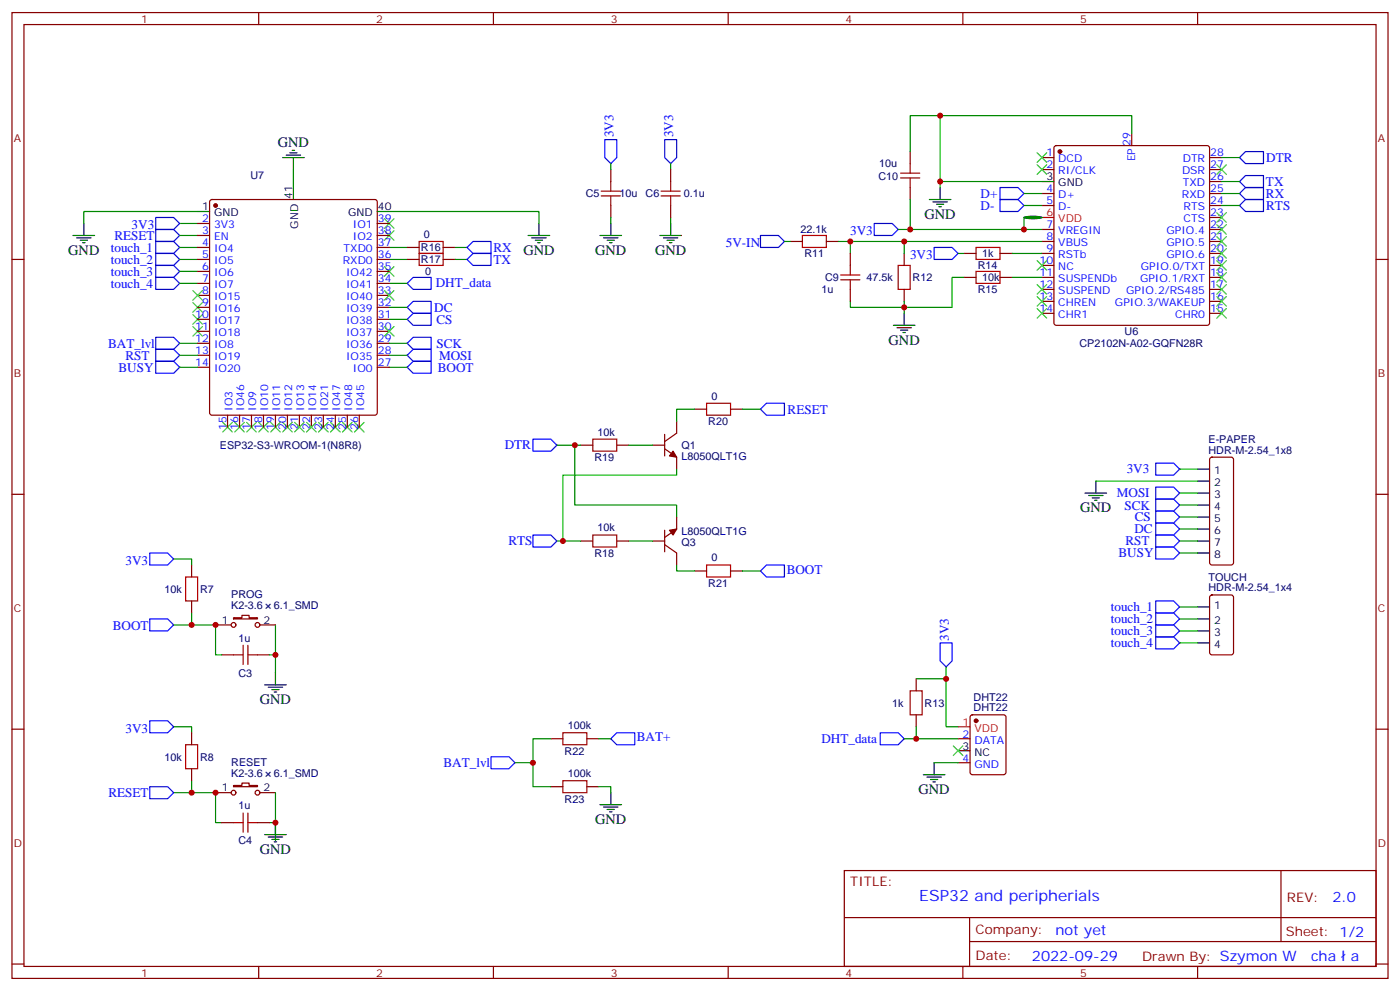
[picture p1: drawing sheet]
<svg xmlns="http://www.w3.org/2000/svg" width="412mm" height="292mm" viewBox="0 0 412 292" stroke-linecap="round" stroke-linejoin="round" font-family="sans-serif">
<g fill="none" stroke="#870000" stroke-width=".35">
<path d="M3.5 3.7h405.4v284.3h-405.4zM7.1 7.2h398.2v277.3h-398.2zM76.2 3.7v3.5M145.3 3.7v3.5M214.5 3.7v3.5M283.6 3.7v3.5M352.8 3.7v3.5M333.4 39.3v3.6M62 58.9l.4-.2h48l.5 .2 .2 .5v62.1l-.2 .5-.5 .2h-48l-.5-.2-.2-.5v-62.1zM179.9 49.9v3.5M197.6 49.9v3.5M268.1 44.6v3.6"/>
<path d="M268.1 55.2v3.5M306.9 46.4h3.5M306.9 49.9h3.5M306.9 57h3.5M310.7 43.1l.4-.2h44.5l.5 .2 .2 .5v51.5l-.2 .5-.5 .2h-44.5l-.4-.3-.3-.4v-51.5zM356.3 46.4h3.5M356.3 49.9h3.5M356.3 57h3.5M356.3 53.4h3.5M3.5 76.4h3.6M58.2 76.4h3.5M58.2 72.8h3.5"/>
<path d="M58.2 65.8h3.5M58.2 69.3h3.5M58.2 79.9h3.5M111.1 76.4h3.6M111.1 72.8h3.6M111.1 65.8h3.6M111.1 69.3h3.6M111.1 79.9h3.6M119.9 76.4h3.6M119.9 72.8h3.6M130.5 76.4h3.6M130.5 72.8h3.6"/>
<path d="M179.9 60.5v3.5M197.6 60.5v3.5M232.8 71.1h3.6M243.4 71.1h3.5M250.5 74.6v3.5M266.3 74.6v3.5M284 74.6h3.5M294.6 74.6h3.5M306.9 60.5h3.5M306.9 67.6h3.5M306.9 71.1h3.5M306.9 74.6h3.5"/>
<path d="M306.9 78.1h3.5M356.3 60.5h3.5M356.3 67.6h3.5M356.3 71.1h3.5M356.3 74.6h3.5M356.3 78.1h3.5M356.3 64h3.5M405.3 76.4h3.6M58.2 83.4h3.5M58.2 87h3.5M58.2 90.5h3.5M58.2 94h3.5"/>
<path d="M58.2 97.5h3.5M111.1 83.4h3.6M111.1 87h3.6M111.1 90.5h3.6M111.1 94h3.6M111.1 97.5h3.6M250.5 85.2v3.5M266.3 85.2v3.5M284 81.7h3.5M294.6 81.7h3.5M306.9 81.7h3.5M306.9 85.2h3.5"/>
<path d="M306.9 88.7h3.5M306.9 92.3h3.5M356.3 81.7h3.5M356.3 85.2h3.5M356.3 88.7h3.5M356.3 92.3h3.5M58.2 101.1h3.5M58.2 104.6h3.5M58.2 108.1h3.5M111.1 101.1h3.6M111.1 104.6h3.6M111.1 108.1h3.6"/>
<path d="M67 122.2v3.6M70.6 122.2v3.6M74.1 122.2v3.6M77.6 122.2v3.6M81.1 122.2v3.6M84.7 122.2v3.6M88.2 122.2v3.6M91.7 122.2v3.6M95.2 122.2v3.6M98.8 122.2v3.6M102.3 122.2v3.6M105.8 122.2v3.6"/>
<path d="M171.1 131.1h3.5M181.7 131.1h3.5M192.3 131.1h3.5M195.8 132.1l3.5 2.5v3.5M195.8 127.9v6.3M199.3 124v3.5l-3.5 2.5M204.6 120.5h3.5M215.2 120.5h3.5M356.5 134.8l.5-.2h5.7l.5 .2 .2 .5v30.3l-.3 .5-.4 .2h-5.7l-.5-.2-.2-.5v-30.3zM3.5 145.5h3.6M171.1 159.3h3.5M181.7 159.3h3.5"/>
<path d="M192.3 159.3h3.5M195.8 156.1v6.4M199.3 152.2v3.6l-3.5 2.4M405.3 145.5h3.6M56.4 166.3v3.6M56.4 176.9v3.5M195.8 160.3l3.5 2.5v3.5M204.6 168.1h3.5M215.2 168.1h3.5M356.5 175.4l.5-.2h5.7l.6 .4 .1 16.5-.5 .6-5.9 .1-.6-.5-.1-16.4zM63.5 184h4.6M65.3 192.8h3.5"/>
<path d="M68.8 181.9h2.5v-.7h2.1v.7h2.4v.3h-7zM75.8 192.8h3.6M76.6 184h4.5M269.9 199.8v3.6M3.5 214.7h3.6M56.4 215.7v3.6M162.3 217.5h3.5M172.9 217.5h3.5M269.9 210.4v3.6M282.2 217.5h3.6M286 210.6l.5-.2h9.1l.7 .5v16.5l-.4 .6-9.4 .1-.7-.5v-16.5zM405.3 214.7h3.6"/>
<path d="M56.4 226.3v3.5M63.5 233.4h4.6M68.8 231.2h2.5v-.7h2.1v.7h2.4v.4h-7zM76.6 233.4h4.5M162.3 231.6h3.5M172.9 231.6h3.5M282.2 224.5h3.6M65.3 242.2h3.5M75.8 242.2h3.6M248.7 256.3h156.6v28.2h-156.6zM377.3 256.3v20.9M248.7 270.1h156.5"/>
<path d="M285.6 277.2h119.6M285.6 270.1v14.2M3.5 283.8h3.6M76.2 284.5v3.5M145.3 284.5v3.5M214.5 284.5v3.5M283.6 284.5v3.5M352.8 284.5v3.5M405.3 283.8h3.6"/>
<circle cx="68.8" cy="184" r=".71"/>
<circle cx="75.8" cy="184" r=".71"/>
<circle cx="68.8" cy="233.4" r=".71"/>
<circle cx="75.8" cy="233.4" r=".71"/>
</g>
<g fill="none" stroke="#000" stroke-width=".35">
<path d="M83.3 46.4h6.3M84.3 45.7h4.2M85.4 45h2.1M86.1 44.3h.7M86.4 46.4v3.5M86.4 55.2v3.5M273.8 58.7h6.3M274.8 59.4h4.2M276.9 55.2v3.5M306.9 53.4h3.5M21.5 69.3h6.4M22.6 70h4.2"/>
<path d="M23.6 70.7h2.2M24.3 71.4h.7M24.7 65.8v3.5M58.2 62.3h3.5M111.1 62.3h3.6M155.6 69.3h6.3M156.6 70h4.3M157.7 70.7h2.1M158.4 71.4h.7M158.7 65.8v3.5M176.7 69.3h6.4M177.8 70h4.2"/>
<path d="M178.9 70.7h2.1M179.6 71.4h.7M179.9 65.8v3.5M194.4 69.3h6.3M195.4 70h4.3M196.5 70.7h2.1M197.2 71.4h.7M197.6 65.8v3.5M275.9 60.1h2.1M276.6 60.9h.7M301.6 64a10.1 10.1 0 0 1 5.3 0 10.1 10.1 0 0 1-5.3 0zM263.2 95.8h6.3"/>
<path d="M264.2 96.5h4.3M265.3 97.2h2.1M266 97.9h.7M266.3 92.3v3.5M352.8 138.1h3.5M319.6 145.2h6.4M320.7 145.9h4.2M321.7 146.6h2.1M322.4 147.3h.7M322.8 141.6v3.6M352.8 145.2h3.5M352.8 141.6h3.5"/>
<path d="M352.8 148.7h3.5M352.8 152.2h3.5M352.8 155.8h3.5M352.8 159.3h3.5M352.8 178.7h3.5M352.8 162.8h3.5M81.1 198.1v3.5M352.8 182.2h3.5M352.8 185.7h3.5M352.8 189.3h3.5M78 201.6h6.3M79 202.3h4.3"/>
<path d="M80.1 203h2.1M80.8 203.7h.7M176.7 236.9h6.4M177.8 237.6h4.2M178.9 238.3h2.1M179.6 239h.7M179.9 233.4v3.5M272 228.1h6.3M273 228.8h4.3M274.1 229.5h2.1M274.8 230.2h.7M275.2 224.5v3.6"/>
<path d="M282.2 221h3.6M78 245.7h6.3M79 246.4h4.3M80.1 247.1h2.1M80.8 247.8h.7M81.1 242.2v3.5"/>
</g>
<g fill="none" stroke="#008700" stroke-width=".35">
<path d="M276.9 34h-8.8v10.6M333.4 39.3v-5.3h-56.5v19.4M86.4 49.9v5.3M179.9 48.2v1.7M197.6 48.2v1.7M268.1 58.7v8.9M301.6 57h5.3M306.9 53.4h-30v1.8M359.8 57h5.3M359.8 46.4h5.3M359.8 53.4h5.3M52.9 65.8h5.3"/>
<path d="M52.9 69.3h5.3M52.9 72.8h5.3M52.9 76.4h5.3M52.9 79.9h5.3M58.2 62.3h-33.5v3.5M114.7 62.3h44v3.5M114.7 72.8h5.2M114.7 76.4h5.2M134.1 72.8h3.5M134.1 76.4h3.5M179.9 64v1.8M197.6 64v1.8"/>
<path d="M231.1 71.1h1.7M246.9 71.1h19.4v3.5M250.5 71.1v3.5M264.6 67.6h37M266.3 71.1h40.6M282.2 74.6h1.8M298.1 74.6h8.8M301.6 60.5h5.3M306.9 64h-5.3v3.6h5.3M359.8 60.5h5.3M52.9 83.4h5.3M114.7 83.4h5.2"/>
<path d="M114.7 90.5h5.2M114.7 94h5.2M266.3 88.7v3.6M284 81.7h-3.5v8.8h-30v-1.8M298.1 81.7h8.8M52.9 108.1h5.3M52.9 101.1h5.3M52.9 104.6h5.3M114.7 108.1h5.2M114.7 101.1h5.2M114.7 104.6h5.2M164 131.1h7.1"/>
<path d="M169.3 131.1v17.6h30v3.5M185.2 131.1h7.1M199.3 138.1v1.8h-33.5v19.4M204.6 120.5h-5.3v3.5M218.7 120.5h5.3M347.5 138.1h5.3M164 159.3h7.1M185.2 159.3h7.1M322.8 141.6h30M347.5 159.3h5.3M347.5 145.2h5.3M347.5 148.7h5.3"/>
<path d="M347.5 152.2h5.3M347.5 155.8h5.3M51.2 164.6h5.2v1.7M199.3 166.3v1.8h5.3M218.7 168.1h5.3M347.5 178.7h5.3M347.5 162.8h5.3M56.4 180.4v3.6h-5.2M56.4 184h7.1v8.8h1.8M79.4 192.8h1.7M81.1 184v14.1M269.9 199.8h8.8"/>
<path d="M278.7 196.3v17.7h3.5M347.5 182.2h5.3M347.5 185.7h5.3M347.5 189.3h5.3M51.2 214h5.2v1.7M162.3 217.5h-5.3v14.1h5.3M176.4 217.5h3.5M266.3 217.5h3.6M269.9 214v3.5h12.3M56.4 233.4h7.1v8.8h1.8M56.4 229.8v3.6h-5.2M81.1 233.4v14.1"/>
<path d="M151.7 224.5h5.3M176.4 231.6h3.5v1.8M275.2 224.5h7M79.4 242.2h1.7"/>
</g>
<g fill="none" stroke="#00f" stroke-width=".35">
<path d="M178.2 41.1h3.5v5.3l-1.8 1.8-1.7-1.8zM195.8 41.1h3.5v5.3l-1.7 1.8-1.8-1.8zM294.6 55.2h5.3l1.7 1.8-1.7 1.7h-5.3zM294.6 58.7h5.3l1.7 1.8-1.7 1.8h-5.3zM365.1 46.4l1.8-1.8h5.3v3.6h-5.3zM365.1 57l1.8-1.8h5.3v3.5h-5.3zM365.1 53.4l1.8-1.7h5.3v3.5h-5.3zM45.9 64h5.3l1.7 1.8-1.7 1.8h-5.3zM45.9 67.6h5.3l1.7 1.7-1.7 1.8h-5.3zM45.9 71.1h5.3l1.7 1.7-1.7 1.8h-5.3zM45.9 74.6h5.3l1.7 1.8-1.7 1.7h-5.3zM45.9 78.1h5.3l1.7 1.8-1.7 1.8h-5.3z"/>
<path d="M137.6 72.8l1.7-1.7h5.3v3.5h-5.3zM137.6 76.4l1.7-1.8h5.3v3.5h-5.3zM224 69.3h5.3l1.8 1.8-1.8 1.7h-5.3zM257.5 65.8h5.3l1.8 1.8-1.8 1.7h-5.3zM275.2 72.8h5.3l1.7 1.8-1.7 1.8h-5.3zM365.1 60.5l1.8-1.8h5.3v3.6h-5.3zM45.9 81.7h5.3l1.7 1.7-1.7 1.8h-5.3zM45.9 99.3h5.3l1.7 1.8-1.7 1.7h-5.3zM119.9 83.4l1.8-1.7h5.3v3.5h-5.3zM119.9 94l1.8-1.7h5.3v3.5h-5.3zM119.9 90.5l1.8-1.8h5.3v3.6h-5.3zM45.9 102.8h5.3l1.7 1.8-1.7 1.8h-5.3z"/>
<path d="M45.9 106.4h5.3l1.7 1.7-1.7 1.8h-5.3zM119.9 108.1l1.8-1.7h5.3v3.5h-5.3zM119.9 104.6l1.8-1.8h5.3v3.6h-5.3zM119.9 101.1l1.8-1.8h5.3v3.5h-5.3zM157 129.3h5.3l1.7 1.8-1.7 1.7h-5.3zM224 120.5l1.8-1.8h5.3v3.5h-5.3zM340.4 136.3h5.3l1.8 1.8-1.8 1.8h-5.3zM157 157.5h5.3l1.7 1.8-1.7 1.7h-5.3zM340.4 150.5h5.3l1.8 1.7-1.8 1.8h-5.3zM340.4 146.9h5.3l1.8 1.8-1.8 1.8h-5.3zM340.4 154h5.3l1.8 1.8-1.8 1.7h-5.3zM340.4 143.4h5.3l1.8 1.8-1.8 1.7h-5.3z"/>
<path d="M340.4 157.5h5.3l1.8 1.8-1.8 1.7h-5.3zM44.1 162.8h5.3l1.8 1.8-1.8 1.7h-5.3zM224 168.1l1.8-1.8h5.3v3.6h-5.3zM340.4 176.9h5.3l1.8 1.8-1.8 1.7h-5.3zM340.4 161h5.3l1.8 1.8-1.8 1.8h-5.3zM44.1 182.2h5.3l1.8 1.8-1.8 1.7h-5.3zM276.9 189.3h3.6v5.3l-1.8 1.7-1.8-1.7zM340.4 180.4h5.3l1.8 1.8-1.8 1.8h-5.3zM340.4 184h5.3l1.8 1.7-1.8 1.8h-5.3zM340.4 187.5h5.3l1.8 1.8-1.8 1.7h-5.3zM44.1 212.2h5.3l1.8 1.8-1.8 1.7h-5.3zM181.7 215.7h5.3v3.6h-5.3l-1.8-1.8z"/>
<path d="M259.3 215.7h5.3l1.7 1.8-1.7 1.8h-5.3zM44.1 231.6h5.3l1.8 1.8-1.8 1.7h-5.3zM144.6 222.8h5.3l1.8 1.7-1.8 1.8h-5.3z"/>
</g>
<g fill="none" stroke="#a10000" stroke-width=".35">
<path d="M177.1 57.7h5.6M177.1 56.3h5.6M179.9 53.4v2.9M179.9 57.7v2.8M194.7 57.7h5.7M194.7 56.3h5.7M197.6 53.4v2.9M197.6 57.7v2.8M265.3 52.4h5.6M265.3 51h5.6M268.1 48.2v2.8M268.1 52.4v2.8"/>
<path d="M123.5 71.1h7v3.5h-7zM123.5 74.6h7v3.5h-7zM236.4 69.3h7v3.5h-7zM250.5 78.1v2.9M264.6 78.1h3.5v7.1h-3.5zM287.5 72.8h7.1v3.6h-7.1zM287.5 79.9h7.1v3.5h-7.1zM247.6 82.4h5.7M247.6 81h5.7M250.5 82.4v2.8M208.1 118.7h7.1v3.5h-7.1zM174.6 129.3h7.1v3.5h-7.1z"/>
<path d="M174.6 157.5h7.1v3.5h-7.1zM54.7 169.9h3.5v7h-3.5zM208.1 166.3h7.1v3.6h-7.1zM68.8 192.8h2.8M71.6 190v5.6M73 192.8h2.8M73 190v5.6M54.7 219.3h3.5v7h-3.5zM165.8 215.7h7.1v3.6h-7.1zM268.1 203.4h3.5v7h-3.5zM71.6 239.4v5.6M73 239.4v5.6"/>
<path d="M165.8 229.8h7.1v3.6h-7.1zM68.8 242.2h2.8M73 242.2h2.8"/>
</g>
<g fill="#870000" stroke="#870000" stroke-width=".35">
<path d="M198.3 132.8l1 1.8-2.1-.4z"/>
<path d="M197.2 156.1l2.1-.3-1 1.7z"/>
<circle cx="287.5" cy="212.2" r=".53"/>
<circle cx="312.2" cy="44.6" r=".53"/>
<circle cx="63.5" cy="60.5" r=".53"/>
</g>
<path d="M306.9 64h3.5M282.2 214h3.6" fill="none" stroke="#f00" stroke-width=".35"/>
<g fill="none" stroke="#3c3" stroke-width=".35">
<path d="M305.5 45l2.8 2.8M305.5 48.5l2.8 2.8M308.3 45l-2.8 2.8M308.3 48.5l-2.8 2.8M358.4 48.5l2.8 2.8M361.2 48.5l-2.8 2.8M113.2 64.4l2.9 2.8M113.2 67.9l2.9 2.8M113.2 78.5l2.9 2.8M116.1 64.4l-2.9 2.8M116.1 67.9l-2.9 2.8M116.1 78.5l-2.9 2.8"/>
<path d="M305.5 76.7l2.8 2.9M308.3 76.7l-2.8 2.9M358.4 76.7l2.8 2.9M358.4 73.2l2.8 2.8M358.4 69.7l2.8 2.8M358.4 66.1l2.8 2.9M358.4 62.6l2.8 2.8M361.2 76.7l-2.8 2.9M361.2 73.2l-2.8 2.8M361.2 69.7l-2.8 2.8M361.2 66.1l-2.8 2.9M361.2 62.6l-2.8 2.8"/>
<path d="M56.8 89.1l2.8 2.8M56.8 92.6l2.8 2.8M56.8 96.1l2.8 2.9M56.8 85.5l2.8 2.9M59.6 89.1l-2.8 2.8M59.6 92.6l-2.8 2.8M59.6 96.1l-2.8 2.9M59.6 85.5l-2.8 2.9M113.2 96.1l2.9 2.9M113.2 85.5l2.9 2.9M116.1 96.1l-2.9 2.9M116.1 85.5l-2.9 2.9"/>
<path d="M305.5 83.8l2.8 2.8M305.5 87.3l2.8 2.8M305.5 90.8l2.8 2.9M308.3 83.8l-2.8 2.8M308.3 87.3l-2.8 2.8M308.3 90.8l-2.8 2.9M358.4 90.8l2.8 2.9M358.4 87.3l2.8 2.8M358.4 83.8l2.8 2.8M358.4 80.3l2.8 2.8M361.2 90.8l-2.8 2.9M361.2 87.3l-2.8 2.8"/>
<path d="M361.2 83.8l-2.8 2.8M361.2 80.3l-2.8 2.8M65.6 124.4l2.8 2.8M68.4 124.4l-2.8 2.8M69.1 124.4l2.9 2.8M72 124.4l-2.9 2.8M72.7 124.4l2.8 2.8M75.5 124.4l-2.8 2.8M76.2 124.4l2.8 2.8M79 124.4l-2.8 2.8M79.7 124.4l2.8 2.8M82.5 124.4l-2.8 2.8"/>
<path d="M83.3 124.4l2.8 2.8M86.1 124.4l-2.8 2.8M86.8 124.4l2.8 2.8M89.6 124.4l-2.8 2.8M90.3 124.4l2.8 2.8M93.1 124.4l-2.8 2.8M93.8 124.4l2.9 2.8M96.7 124.4l-2.9 2.8M97.4 124.4l2.8 2.8M100.2 124.4l-2.8 2.8M100.9 124.4l2.8 2.8M103.7 124.4l-2.8 2.8"/>
<path d="M104.4 124.4l2.8 2.8M107.2 124.4l-2.8 2.8M280.8 219.6l2.8 2.8M283.6 219.6l-2.8 2.8"/>
</g>
<g fill="#c00">
<circle cx="81.1" cy="192.8" r=".88"/>
<circle cx="63.5" cy="184" r=".88"/>
<circle cx="56.4" cy="184" r=".88"/>
<circle cx="56.4" cy="233.4" r=".88"/>
<circle cx="63.5" cy="233.4" r=".88"/>
<circle cx="81.1" cy="242.2" r=".88"/>
<circle cx="278.7" cy="199.8" r=".88"/>
<circle cx="269.9" cy="217.5" r=".88"/>
<circle cx="276.9" cy="53.4" r=".88"/>
<circle cx="266.3" cy="71.1" r=".88"/>
<circle cx="250.5" cy="71.1" r=".88"/>
<circle cx="266.3" cy="90.5" r=".88"/>
<circle cx="169.3" cy="131.1" r=".88"/>
<circle cx="165.8" cy="159.3" r=".88"/>
<circle cx="157" cy="224.5" r=".88"/>
<circle cx="301.6" cy="67.6" r=".88"/>
<circle cx="268.1" cy="67.6" r=".88"/>
<circle cx="276.9" cy="34" r=".88"/>
</g>
<text font-size="4.6" fill="#00f" x="270.8" y="265.3">ESP32 and peripherials</text>
<g font-size="4.2">
<text x="81.8" y="43.2">GND</text>
<text x="272.3" y="64.4">GND</text>
<text x="20.1" y="75">GND</text>
<text x="154.2" y="75">GND</text>
<text x="175.3" y="75">GND</text>
<text x="193" y="75">GND</text>
<text x="261.8" y="101.4">GND</text>
<text x="318.2" y="150.8">GND</text>
<text x="76.6" y="207.3">GND</text>
<text x="270.6" y="233.7">GND</text>
<text x="175.3" y="242.5">GND</text>
<text x="76.6" y="251.4">GND</text>
</g>
<g font-size="4.2" fill="#00f">
<text x="392.5" y="265.6">2.0</text>
<text x="310.9" y="275.1">not yet</text>
<text x="304" y="282.9">2022-09-29</text>
<text x="386.2" y="282.8">cha</text>
<text x="397.9" y="282.8">a</text>
</g>
<g font-size="3.9" fill="#00f">
<text x="180.7" y="40.5" transform="rotate(-90 180.7 40.5)">3V3</text>
<text x="198.3" y="40.5" transform="rotate(-90 198.3 40.5)">3V3</text>
<text x="373" y="47.7">DTR</text>
<text x="288.8" y="58.2">D+</text>
<text x="372.9" y="58.2">RX</text>
<text x="372.9" y="54.7">TX</text>
<text x="288.8" y="61.7">D-</text>
<text x="373" y="61.8">RTS</text>
<text x="33.7" y="70.6">RESET</text>
<text x="38.8" y="67.5">3V3</text>
<text x="250.4" y="69.3">3V3</text>
<text x="32.6" y="74.1">touch_1</text>
<text x="32.6" y="77.6">touch_2</text>
<text x="145.4" y="74.1">RX</text>
<text x="145.4" y="77.6">TX</text>
<text x="213.8" y="72.7">5V-IN</text>
<text x="268.1" y="76.4">3V3</text>
<text x="32.6" y="81.2">touch_3</text>
<text x="32.6" y="84.7">touch_4</text>
<text x="128.4" y="84.6">DHT_data</text>
<text x="127.9" y="91.8">DC</text>
<text x="128.6" y="95.4">CS</text>
<text x="31.8" y="102.3">BAT_lvl</text>
<text x="36.9" y="105.9">RST</text>
<text x="128.6" y="102.4">SCK</text>
<text x="129.3" y="105.9">MOSI</text>
<text x="34.9" y="109.4">BUSY</text>
<text x="128.9" y="109.4">BOOT</text>
<text x="232" y="121.8">RESET</text>
<text x="148.7" y="132.3">DTR</text>
<text x="331.9" y="139.4">3V3</text>
<text x="329" y="146.4">MOSI</text>
<text x="331.2" y="150">SCK</text>
<text x="334.3" y="153.5">CS</text>
<text x="149.8" y="160.5">RTS</text>
<text x="331.5" y="160.6">RST</text>
<text x="334.2" y="157.1">DC</text>
<text x="37" y="166.3">3V3</text>
<text x="329.4" y="164.1">BUSY</text>
<text x="231.7" y="168.9">BOOT</text>
<text x="327.2" y="179.9">touch_1</text>
<text x="33.2" y="185.6">BOOT</text>
<text x="327.2" y="183.5">touch_2</text>
<text x="279.5" y="188.6" transform="rotate(-90 279.5 188.6)">3V3</text>
<text x="327.2" y="187">touch_3</text>
<text x="327.2" y="190.5">touch_4</text>
<text x="37" y="215.7">3V3</text>
<text x="187.6" y="218.2">BAT+</text>
<text x="241.9" y="218.8">DHT_data</text>
<text x="130.6" y="225.8">BAT_lvl</text>
<text x="31.9" y="234.6">RESET</text>
</g>
<g font-size="3.9" fill="#800">
<text x="250.5" y="260.9">TITLE:</text>
<text x="379.1" y="265.6">REV:</text>
<text x="287.4" y="275.1">Company:</text>
<text x="378.7" y="275.7">Sheet: 1/2</text>
<text x="287.4" y="282.8">Date:</text>
<text x="336.4" y="282.8">Drawn By: Szymon W</text>
</g>
<g font-size="3.2" fill="#800">
<text x="41.6" y="6.7">1</text>
<text x="110.8" y="6.7">2</text>
<text x="179.9" y="6.7">3</text>
<text x="249.1" y="6.7">4</text>
<text x="318.2" y="6.7">5</text>
<text x="4.1" y="41.8">A</text>
<text x="405.9" y="41.8">A</text>
<text x="4.1" y="110.9">B</text>
<text x="405.9" y="110.9">B</text>
<text x="4.1" y="180.1">C</text>
<text x="405.9" y="180.1">C</text>
<text x="4.1" y="249.2">D</text>
<text x="405.9" y="249.2">D</text>
<text x="41.6" y="287.5">1</text>
<text x="110.8" y="287.5">2</text>
<text x="179.9" y="287.5">3</text>
<text x="249.1" y="287.5">4</text>
<text x="318.2" y="287.5">5</text>
</g>
<g font-size="3.2" fill="#00f">
<text x="308.3" y="46">1</text>
<text x="311.7" y="47.8">DCD</text>
<text x="333" y="42.9" transform="rotate(-90 333 42.9)">29</text>
<text x="334.4" y="47.5" transform="rotate(-90 334.4 47.5)">EP</text>
<text x="348.4" y="47.8">DTR</text>
<text x="356.5" y="46">28</text>
<text x="308.3" y="49.6">2</text>
<text x="311.7" y="51.3">RI/CLK</text>
<text x="348.2" y="51.3">DSR</text>
<text x="356.5" y="53.1">26</text>
<text x="356.5" y="49.6">27</text>
<text x="308.3" y="56.6">4</text>
<text x="311.7" y="58.4">D+</text>
<text x="348.2" y="58.4">RXD</text>
<text x="348.4" y="54.9">TXD</text>
<text x="356.5" y="56.6">25</text>
<text x="59.5" y="65.4">2</text>
<text x="111.3" y="65.4">39</text>
<text x="308.3" y="60.1">5</text>
<text x="311.7" y="61.9">D-</text>
<text x="348.7" y="65.4">CTS</text>
<text x="348.7" y="61.9">RTS</text>
<text x="356.5" y="63.7">23</text>
<text x="356.5" y="60.1">24</text>
<text x="59.5" y="69">3</text>
<text x="63" y="67.2">3V3</text>
<text x="63" y="70.7">EN</text>
<text x="104" y="70.7">IO2</text>
<text x="104" y="67.2">IO1</text>
<text x="111.3" y="69">38</text>
<text x="308.3" y="67.2">7</text>
<text x="308.3" y="70.7">8</text>
<text x="311.7" y="69">VREGIN</text>
<text x="343.6" y="69">GPIO.4</text>
<text x="356.5" y="70.7">21</text>
<text x="356.5" y="67.2">22</text>
<text x="59.5" y="72.5">4</text>
<text x="59.5" y="76">5</text>
<text x="63" y="74.3">IO4</text>
<text x="63" y="77.8">IO5</text>
<text x="101" y="77.8">RXD0</text>
<text x="101.2" y="74.3">TXD0</text>
<text x="111.3" y="76">36</text>
<text x="111.3" y="72.5">37</text>
<text x="306.2" y="77.8">10</text>
<text x="308.3" y="74.3">9</text>
<text x="311.7" y="72.5">VBUS</text>
<text x="311.7" y="76">RSTb</text>
<text x="343.6" y="76">GPIO.6</text>
<text x="343.6" y="72.5">GPIO.5</text>
<text x="356.5" y="77.8">19</text>
<text x="356.5" y="74.3">20</text>
<text x="59.5" y="79.6">6</text>
<text x="59.5" y="83.1">7</text>
<text x="63" y="81.3">IO6</text>
<text x="102" y="81.3">IO42</text>
<text x="111.3" y="83.1">34</text>
<text x="111.3" y="79.6">35</text>
<text x="306.2" y="81.3">11</text>
<text x="311.7" y="79.6">NC</text>
<text x="311.7" y="83.1">SUSPENDb</text>
<text x="335.8" y="83.1">GPIO.1/RXT</text>
<text x="336.1" y="79.6">GPIO.0/TXT</text>
<text x="356.5" y="81.3">18</text>
<text x="59.5" y="86.6">8</text>
<text x="63" y="84.8">IO7</text>
<text x="63" y="88.4">IO15</text>
<text x="102" y="88.4">IO40</text>
<text x="102" y="84.8">IO41</text>
<text x="111.3" y="86.6">33</text>
<text x="306.2" y="84.8">12</text>
<text x="306.2" y="88.4">13</text>
<text x="311.7" y="86.6">SUSPEND</text>
<text x="331.8" y="86.6">GPIO.2/RS485</text>
<text x="356.5" y="88.4">16</text>
<text x="356.5" y="84.8">17</text>
<text x="57.5" y="93.7">10</text>
<text x="59.5" y="90.1">9</text>
<text x="63" y="91.9">IO16</text>
<text x="63" y="95.4">IO17</text>
<text x="102" y="95.4">IO38</text>
<text x="102" y="91.9">IO39</text>
<text x="111.3" y="93.7">31</text>
<text x="111.3" y="90.1">32</text>
<text x="306.2" y="91.9">14</text>
<text x="311.7" y="90.1">CHREN</text>
<text x="311.7" y="93.7">CHR1</text>
<text x="328.4" y="90.1">GPIO.3/WAKEUP</text>
<text x="346.2" y="93.7">CHR0</text>
<text x="356.5" y="91.9">15</text>
<text x="57.5" y="97.2">11</text>
<text x="57.5" y="100.7">12</text>
<text x="63" y="99">IO18</text>
<text x="102" y="99">IO37</text>
<text x="111.3" y="100.7">29</text>
<text x="111.3" y="97.2">30</text>
<text x="57.5" y="104.2">13</text>
<text x="57.5" y="107.8">14</text>
<text x="63" y="102.5">IO8</text>
<text x="63" y="106">IO19</text>
<text x="102" y="106">IO35</text>
<text x="102" y="102.5">IO36</text>
<text x="111.3" y="107.8">27</text>
<text x="111.3" y="104.2">28</text>
<text x="63" y="109.5">IO20</text>
<text x="104" y="109.5">IO0</text>
<text x="68.4" y="120.9" transform="rotate(-90 68.4 120.9)">IO3</text>
<text x="72" y="120.9" transform="rotate(-90 72 120.9)">IO46</text>
<text x="75.5" y="120.9" transform="rotate(-90 75.5 120.9)">IO9</text>
<text x="79" y="120.9" transform="rotate(-90 79 120.9)">IO10</text>
<text x="82.5" y="120.9" transform="rotate(-90 82.5 120.9)">IO11</text>
<text x="86.1" y="120.9" transform="rotate(-90 86.1 120.9)">IO12</text>
<text x="89.6" y="120.9" transform="rotate(-90 89.6 120.9)">IO13</text>
<text x="93.1" y="120.9" transform="rotate(-90 93.1 120.9)">IO14</text>
<text x="96.7" y="120.9" transform="rotate(-90 96.7 120.9)">IO21</text>
<text x="100.2" y="120.9" transform="rotate(-90 100.2 120.9)">IO47</text>
<text x="103.7" y="120.9" transform="rotate(-90 103.7 120.9)">IO48</text>
<text x="107.2" y="120.9" transform="rotate(-90 107.2 120.9)">IO45</text>
<text x="66.7" y="126.4" transform="rotate(-90 66.7 126.4)">15</text>
<text x="70.2" y="126.4" transform="rotate(-90 70.2 126.4)">16</text>
<text x="73.7" y="126.4" transform="rotate(-90 73.7 126.4)">17</text>
<text x="77.3" y="126.4" transform="rotate(-90 77.3 126.4)">18</text>
<text x="80.8" y="126.4" transform="rotate(-90 80.8 126.4)">19</text>
<text x="84.3" y="126.4" transform="rotate(-90 84.3 126.4)">20</text>
<text x="87.8" y="126.4" transform="rotate(-90 87.8 126.4)">21</text>
<text x="91.4" y="126.4" transform="rotate(-90 91.4 126.4)">22</text>
<text x="94.9" y="126.4" transform="rotate(-90 94.9 126.4)">23</text>
<text x="98.4" y="126.4" transform="rotate(-90 98.4 126.4)">24</text>
<text x="102" y="126.4" transform="rotate(-90 102 126.4)">25</text>
<text x="105.5" y="126.4" transform="rotate(-90 105.5 126.4)">26</text>
<text x="283.6" y="217.1">2</text>
<text x="287.1" y="218.9">DATA</text>
<text x="283.6" y="224.2">4</text>
<text x="287.1" y="226">GND</text>
</g>
<g font-size="3.2" fill="#000080">
<text x="73.7" y="52.7">U7</text>
<text x="258.8" y="53">C10</text>
<text x="259" y="49.3">10u</text>
<text x="172.5" y="58.1">C5</text>
<text x="182.5" y="58.1">10u</text>
<text x="190.2" y="58.1">C6</text>
<text x="201.4" y="58.1">0.1u</text>
<text x="124.9" y="70">0</text>
<text x="235.8" y="68.7">22.1k</text>
<text x="124" y="74">R16</text>
<text x="124" y="77.5">R17</text>
<text x="237" y="75.7">R11</text>
<text x="289.3" y="75.7">1k</text>
<text x="125.3" y="81">0</text>
<text x="243.1" y="82.8">C9</text>
<text x="255.3" y="82.8">47.5k</text>
<text x="268.8" y="82.8">R12</text>
<text x="288" y="79.3">R14</text>
<text x="289.3" y="82.8">10k</text>
<text x="242" y="86.3">1u</text>
<text x="288" y="86.3">R15</text>
<text x="331.3" y="98.6">U6</text>
<text x="318" y="102.2">CP2102N-A02-GQFN28R</text>
<text x="209.6" y="117.7">0</text>
<text x="208.7" y="125.1">R20</text>
<text x="176" y="128.2">10k</text>
<text x="356" y="130.3">E-PAPER</text>
<text x="64.8" y="132.2">ESP32-S3-WROOM-1(N8R8)</text>
<text x="175.1" y="135.7">R19</text>
<text x="200.7" y="135.4">L8050QLT1G</text>
<text x="200.7" y="132.2">Q1</text>
<text x="356" y="133.5">HDR-M-2.54_1x8</text>
<text x="176" y="156.5">10k</text>
<text x="200.7" y="157.4">L8050QLT1G</text>
<text x="200.7" y="160.6">Q3</text>
<text x="175.1" y="163.9">R18</text>
<text x="209.6" y="165.3">0</text>
<text x="208.7" y="172.7">R21</text>
<text x="356" y="170.9">TOUCH</text>
<text x="48.5" y="174.5">10k</text>
<text x="58.9" y="174.5">R7</text>
<text x="68.1" y="179.2">K2-3.6</text>
<text x="68.1" y="176">PROG</text>
<text x="80.6" y="179.2">6.1_SMD</text>
<text x="356" y="174.1">HDR-M-2.54_1x4</text>
<text x="70.2" y="188.9">1u</text>
<text x="70.2" y="199.2">C3</text>
<text x="262.8" y="208">1k</text>
<text x="272.3" y="208">R13</text>
<text x="286.8" y="209.3">DHT22</text>
<text x="286.8" y="206.3">DHT22</text>
<text x="167.2" y="214.7">100k</text>
<text x="48.5" y="224">10k</text>
<text x="58.9" y="223.9">R8</text>
<text x="68.1" y="225.4">RESET</text>
<text x="166.3" y="222.2">R22</text>
<text x="68.1" y="228.6">K2-3.6</text>
<text x="80.6" y="228.6">6.1_SMD</text>
<text x="167.2" y="228.8">100k</text>
<text x="70.2" y="238.3">1u</text>
<text x="166.3" y="236.3">R23</text>
<text x="70.2" y="248.6">C4</text>
</g>
<g font-size="3.2">
<text x="308.3" y="53.1">3</text>
<text x="86.1" y="58.6" transform="rotate(-90 86.1 58.6)">41</text>
<text x="311.7" y="54.9">GND</text>
<text x="59.5" y="61.9">1</text>
<text x="63" y="63.7">GND</text>
<text x="102.5" y="63.7">GND</text>
<text x="111.3" y="61.9">40</text>
<text x="87.8" y="67.3" transform="rotate(-90 87.8 67.3)">GND</text>
<text x="357.6" y="139.5">1</text>
<text x="357.6" y="143.1">2</text>
<text x="357.6" y="146.6">3</text>
<text x="357.6" y="150.1">4</text>
<text x="357.6" y="153.6">5</text>
<text x="357.6" y="157.2">6</text>
<text x="357.6" y="160.7">7</text>
<text x="357.6" y="164.2">8</text>
<text x="357.6" y="179.4">1</text>
<text x="65.4" y="183.6">1</text>
<text x="77.6" y="183.6">2</text>
<text x="357.6" y="183.6">2</text>
<text x="357.6" y="187.1">3</text>
<text x="357.6" y="190.7">4</text>
<text x="283.6" y="220.7">3</text>
<text x="287.1" y="222.4">NC</text>
<text x="65.4" y="233">1</text>
<text x="77.6" y="233">2</text>
</g>
<g font-size="3.2" fill="#f00">
<text x="308.3" y="63.7">6</text>
<text x="311.7" y="65.4">VDD</text>
<text x="283.6" y="213.6">1</text>
<text x="287.1" y="215.4">VDD</text>
</g>
</svg>
